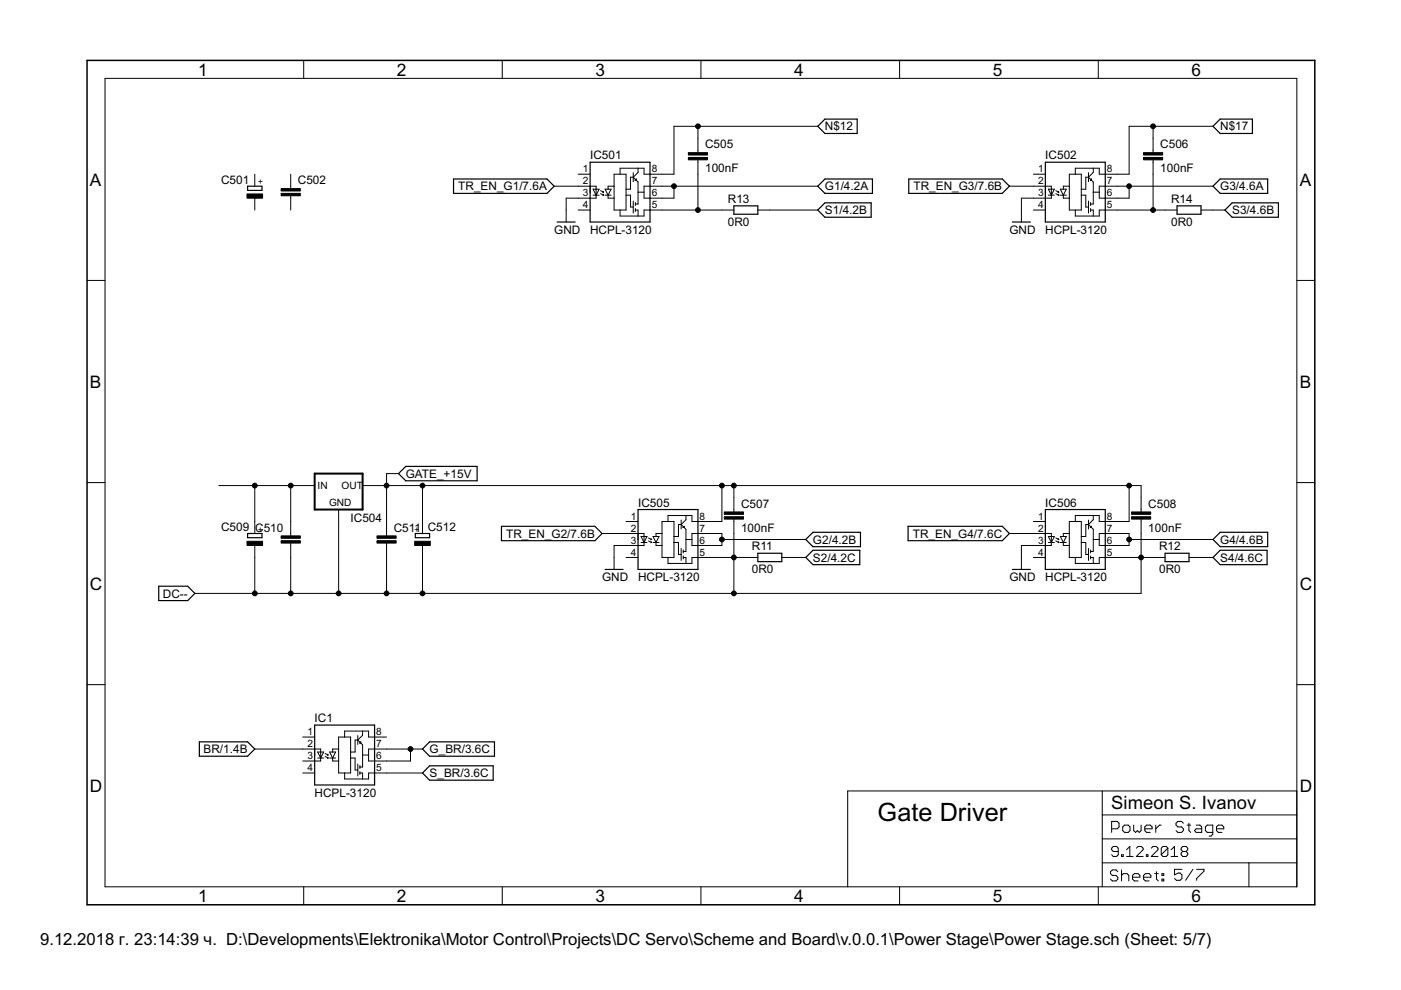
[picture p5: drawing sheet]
<svg xmlns="http://www.w3.org/2000/svg" width="297mm" height="210mm" viewBox="0 0 297 210" stroke-linecap="round" stroke-linejoin="round" font-family="sans-serif">
<g fill="#000" stroke="#000" stroke-width=".25">
<path d="M55.5 39.5v.9zM52.5 39.5h3zM96.2 38h19.8zM117.5 39.5l-1.5 1.5zM116 38l1.5 1.5zM125.1 34.4h12.7zM137.8 34.4v2.5zM137.8 36.9v2.6zM137.8 39.5v2.5zM173.4 39.5l1.5-1.5zM173.4 39.5l1.5 1.5zM174.9 25.3l-1.5 1.5z"/>
<path d="M173.4 26.8l1.5 1.5zM174.9 38h10.1zM174.9 25.3h6.8zM174.9 28.3h6.8zM181.7 25.3v3zM185 38v3zM192.7 38h19.8zM214 39.5l-1.5 1.5zM212.5 38l1.5 1.5zM221.6 34.4h12.7zM234.3 34.4v2.5zM234.3 36.9v2.6z"/>
<path d="M234.3 39.5v2.5zM257.2 39.5l1.5-1.5zM257.2 39.5l1.5 1.5zM257.2 26.8l1.5-1.5zM257.2 26.8l1.5 1.5zM258.7 38h10.1zM258.7 25.3h6.8zM258.7 28.3h6.8zM265.5 25.3v3zM268.8 38v3zM52.5 39.5v.9zM52.5 40.4h3z"/>
<path d="M96.2 38v3zM96.2 41h19.8zM118.1 47.1h3.8zM125.1 40.7v6.4zM125.1 34.4v6.3zM137.8 42v2.5zM137.8 44.5v2.6zM125.1 47.1h12.7zM155.6 43.6h5.1zM155.6 43.6v1.8zM155.6 45.4h5.1zM160.7 43.6v1.8z"/>
<path d="M173.4 44.5l1.5-1.5zM173.4 44.5l1.5 1.6zM174.9 41h10.1zM174.9 43h9.8zM174.9 46.1h9.8zM184.7 43v3.1zM192.7 38v3zM192.7 41h19.8zM214.7 47.1h3.8zM221.6 40.7v6.4zM221.6 34.4v6.3zM234.3 42v2.5z"/>
<path d="M234.3 44.5v2.6zM221.6 47.1h12.7zM249.6 43.6h5zM249.6 43.6v1.8zM249.6 45.4h5zM254.6 43.6v1.8zM258.7 41h10.1zM259.7 44.5l1.5-1.5zM259.7 44.5l1.5 1.6zM261.2 43h9.8zM261.2 46.1h9.8zM271 43v3.1z"/>
<path d="M86 98.9h15.2zM101.2 98.9v3zM52.5 113.1v.9zM52.5 114h3zM55.5 113.1v.9zM52.5 113.1h3zM84.5 100.4l1.5-1.5zM84.5 100.4l1.5 1.5zM86 101.9h15.2zM88.1 114h3zM88.1 113.1v.9zM88.1 113.1h3z"/>
<path d="M91.1 113.1v.9zM106.3 111.6v3zM106.3 114.6h19.8zM106.3 111.6h19.8zM127.7 113.1l-1.6 1.5zM126.1 111.6l1.6 1.5zM135.3 108h12.7zM135.3 108v6.4zM148 108v2.6zM148 110.6v2.5zM148 113.1v2.6zM148 115.7v2.5z"/>
<path d="M148 118.2v2.5zM160.7 117.3h5.1zM160.7 117.3v1.8zM160.7 119.1h5.1zM165.8 117.3v1.8zM170.8 114.4l1.6-1.5zM170.8 114.4l1.6 1.5zM170.8 118.2l1.6-1.5zM170.8 118.2l1.6 1.5zM172.4 112.9h10zM172.4 115.9h10zM172.4 116.7h9.9z"/>
<path d="M172.4 119.7h9.9zM182.3 116.7v3zM182.4 112.9v3zM192.5 111.6v3zM192.5 114.6h20zM192.5 111.6h20zM214 113.1l-1.5 1.5zM212.5 111.6l1.5 1.5zM221.6 108h12.7zM221.6 108v6.4zM234.3 108v2.6zM234.3 110.6v2.5z"/>
<path d="M234.3 113.1v2.6zM234.3 115.7v2.5zM234.3 118.2v2.5zM247 117.3h5.1zM247 117.3v1.8zM247 119.1h5.1zM252.1 117.3v1.8zM257.2 114.4l1.5-1.5zM257.2 114.4l1.5 1.5zM257.2 118.2l1.5-1.5zM257.2 118.2l1.5 1.5zM258.7 112.9h10.1z"/>
<path d="M258.7 115.9h10.1zM258.7 116.7h9.9zM258.7 119.7h9.9zM268.6 116.7v3zM268.8 112.9v3zM33.7 124.3v3zM33.7 127.3h6.1zM33.7 124.3h6.1zM39.8 127.3l1.5-1.5zM39.8 124.3l1.5 1.5zM128.3 120.7h3.8zM135.3 114.4v6.3z"/>
<path d="M135.3 120.7h12.7zM214.7 120.7h3.8zM221.6 114.4v6.3zM221.6 120.7h12.7zM42.3 157.3h10.2zM54 158.8l-1.5 1.5zM52.5 157.3l1.5 1.5zM66.7 153.7h12.7zM79.4 153.7v2.6zM79.4 156.3v2.5zM79.4 158.8v2.6zM91.1 157.3l-1.5 1.5z"/>
<path d="M89.6 158.8l1.5 1.5zM91.1 157.3h13.7zM104.8 157.3v3zM42.3 157.3v3zM42.3 160.3h10.2zM66.7 160.1v6.3zM66.7 153.7v6.4zM79.4 161.4v2.5zM79.4 163.9v2.5zM66.7 166.4h12.7zM91.1 162.4l-1.5 1.5zM89.6 163.9l1.5 1.5z"/>
<path d="M91.1 160.3h13.7zM91.1 162.4h13.5zM91.1 165.4h13.5zM104.6 162.4v3z"/>
</g>
<g fill="#000" stroke="#000" stroke-width=".21">
<path d="M22.3 16.6v171.4zM64.4 12.8v3.8zM106.5 12.8v3.8zM148.6 12.8v3.8zM190.7 12.8v3.8zM232.9 12.8v3.8zM22.3 16.6h252.7zM54 36.9v2.6zM61.6 36.9v2.6zM61.6 39.5v.5zM117.5 39.5h5.1zM122.6 36.9h2.5z"/>
<path d="M122.6 39.5h2.5zM125.1 39.5v1.2zM125.1 39.5h1.3zM128.9 39.5h1.3zM130.2 36.9v2.6zM130.2 36.9h1.3zM131.5 36.9h1.2zM131.5 35.7v1.2zM132.7 36.9v3.2zM133.7 37.6h.6zM134.3 37.6v.9zM134.3 37.6l.6 .6z"/>
<path d="M134.3 36.6v1zM134.6 38.2h.3zM134.9 38.2l.4 .4zM134.9 38v.2zM134.6 38.2l.3-.2zM135.3 35.7v.9zM135.3 36.6l-1 1zM131.5 35.7h3.8zM136.5 39.5h1.3zM136.5 35.7v1.2zM135.3 35.7h1.2zM136.5 36.9h1.3z"/>
<path d="M137.8 39.5h2.6zM137.8 36.9h2.6zM140.4 36.9h2.5zM140.4 39.5h2.5zM142.9 26.8v10.1zM142.9 26.8h5.1zM148 29.3v2.6zM148 34.4v2.5zM148 31.9v.5zM148 33.9v.5zM148 26.8v2.5zM148 26.8h25.4z"/>
<path d="M142.9 39.5h30.5zM214 39.5h5.1zM219.1 36.9h2.5zM219.1 39.5h2.5zM221.6 39.5v1.2zM221.6 39.5h1.3zM225.4 39.5h1.3zM226.7 36.9v2.6zM226.7 36.9h1.3zM228 36.9h1.3zM228 35.7v1.2zM229.3 36.9v3.2z"/>
<path d="M230.2 37.6h.6zM230.8 37.6v.9zM230.8 37.6l.6 .6zM230.8 36.6v1zM231.2 38.2h.2zM231.4 38.2l.4 .4zM231.4 38v.2zM231.4 38l-.2 .2zM231.8 35.7v.9zM231.8 36.6l-1 1zM228 35.7h3.8zM233.1 39.5h1.2z"/>
<path d="M233.1 35.7v1.2zM231.8 35.7h1.3zM233.1 36.9h1.2zM234.3 39.5h2.6zM234.3 36.9h2.6zM236.9 39.5h2.5zM236.9 36.9h2.5zM239.4 39.5v2.5zM239.4 26.8v10.1zM239.4 26.8h5.1zM244.5 29.3v2.6zM244.5 34.4v2.5z"/>
<path d="M244.5 31.9v.5zM244.5 33.9v.5zM244.5 26.8v2.5zM244.5 26.8h12.7zM244.5 36.9v7.6zM239.4 39.5h17.8zM18.5 59.5h3.8zM54 42v2.5zM61.6 42v2.5zM61.6 41.5v.5zM120 44.5v2.6zM120 42v2.5z"/>
<path d="M120 42h2.6zM122.6 42h2.5zM122.6 44.5h2.5zM125.1 42h1.3zM125.8 41.4h.6zM125.8 40.1h.6zM126.4 41.4v.6zM126.4 40.1h.6zM126.4 40.1v1.3zM126.4 39.5v.6zM125.8 40.1l.6 1.3zM126.4 41.4h.6z"/>
<path d="M127 40.1l-.6 1.3zM127.3 40.4l.7 .3zM127.3 41.1l.7 .3zM127.8 41.4h.2zM127.9 40.6l.1 .1zM127.8 40.8l.2-.1zM127.9 41.2l.1 .2zM128.3 41.4h.6zM128.3 40.1h.6zM128.3 40.1l.6 1.3zM128.9 40.1h.7zM128.9 39.5v.6z"/>
<path d="M128.9 41.4v.6zM128.9 42h1.3zM128.9 41.4h.7zM129.6 40.1l-.7 1.3zM130.2 42v2.5zM130.2 39.5v2.5zM130.2 44.5h1.3zM131.5 44.5v1.3zM132.7 40.1v1.3zM132.7 41.4v3.1zM131.5 44.5h1.2zM132.7 40.1h1z"/>
<path d="M133.7 41.4v2.5zM132.7 41.4h1zM133.7 37.6v2.5zM134.3 43.9v1.3zM134.3 42.6v1.3zM133.7 43.9h.6zM134.7 44.5v.4zM134.7 44.2v.3zM134.7 43.3v.3zM134.7 42.9v.4zM134.7 44.5h.6zM135.3 40.7v2.6z"/>
<path d="M135.3 44.5v1.3zM134.7 43.3h.6zM131.5 45.8h3.8zM135.3 38.6v2.1zM136.5 40.7v1.3zM136.5 39.5v1.2zM135.3 40.7h1.2zM136.5 44.5v1.3zM135.3 45.8h1.2zM136.5 42h1.3zM136.5 44.5h1.3zM137.8 44.5h2.6z"/>
<path d="M137.8 42h2.6zM140.4 42h2.5zM140.4 44.5h7.6zM142.9 39.5v2.5zM148 36.9v7.6zM153.1 44.5h2.5zM148 44.5h5.1zM160.7 44.5h2.5zM163.2 44.5h10.2zM216.6 44.5v2.6zM216.6 42v2.5zM216.6 42h2.5z"/>
<path d="M219.1 42h2.5zM219.1 44.5h2.5zM221.6 42h1.3zM222.3 41.4h.6zM222.3 40.1h.6zM222.9 41.4v.6zM222.9 40.1h.6zM222.9 40.1v1.3zM222.9 39.5v.6zM222.3 40.1l.6 1.3zM222.9 41.4h.6zM223.5 40.1l-.6 1.3z"/>
<path d="M223.9 40.4l.6 .3zM223.9 41.1l.6 .3zM224.3 41.4h.2zM224.4 40.6l.1 .1zM224.3 40.8l.2-.1zM224.4 41.2l.1 .2zM224.8 41.4h.6zM224.8 40.1h.6zM224.8 40.1l.6 1.3zM225.4 40.1h.7zM225.4 39.5v.6zM225.4 41.4v.6z"/>
<path d="M225.4 42h1.3zM225.4 41.4h.7zM226.1 40.1l-.7 1.3zM226.7 42v2.5zM226.7 39.5v2.5zM226.7 44.5h1.3zM228 44.5v1.3zM229.3 40.1v1.3zM229.3 41.4v3.1zM228 44.5h1.3zM229.3 40.1h.9zM230.2 41.4v2.5z"/>
<path d="M229.3 41.4h.9zM230.2 37.6v2.5zM230.8 43.9v1.3zM230.8 42.6v1.3zM230.2 43.9h.6zM231.2 44.5v.4zM231.2 44.2v.3zM231.2 43.3v.3zM231.2 42.9v.4zM231.2 44.5h.6zM231.8 40.7v2.6zM231.8 44.5v1.3z"/>
<path d="M231.2 43.3h.6zM228 45.8h3.8zM231.8 38.6v2.1zM233.1 40.7v1.3zM233.1 39.5v1.2zM231.8 40.7h1.3zM233.1 44.5v1.3zM231.8 45.8h1.3zM233.1 42h1.2zM233.1 44.5h1.2zM234.3 44.5h2.6zM234.3 42h2.6z"/>
<path d="M236.9 42h2.5zM244.5 44.5h2.5zM236.9 44.5h7.6zM247 44.5h2.6zM254.6 44.5h2.6zM257.2 44.5h2.5zM275 59.5h3.8zM18.5 102.3h3.8zM54 115.7v2.5zM54 110.6v2.5zM46.4 103h7.6zM54 103v7.6z"/>
<path d="M54 118.2v7.6zM61.6 110.6v2.5zM61.6 115.7v2.5zM61.6 113.1v.5zM61.6 115.1v.6zM61.6 103v7.6zM54 103h7.6zM61.6 118.2v7.6zM64.2 103h2.5zM61.6 103h2.6zM71.8 108v2.6zM71.8 110.6v15.2z"/>
<path d="M76.9 103h2.5zM82 110.6v2.5zM82 115.7v2.5zM82 113.1v.5zM82 115.1v.6zM82 100.4h2.5zM79.4 103h2.6zM82 103v7.6zM82 100.4v2.6zM82 118.2v7.6zM89.6 115.7v2.5zM89.6 110.6v2.5z"/>
<path d="M89.6 103v7.6zM82 103h7.6zM89.6 118.2v7.6zM127.7 113.1h5zM130.2 118.2v2.5zM130.2 115.7v2.5zM130.2 115.7h2.5zM132.7 110.6h2.6zM132.7 113.1h2.6zM132.7 115.7h2.6zM132.7 118.2h2.6zM135.3 115.7h1.2z"/>
<path d="M135.3 113.1v1.3zM135.9 115h.6zM135.9 113.7h.6zM136.5 115v.7zM136.5 113.7h.7zM136.5 113.7v1.3zM136.5 113.1v.6zM135.3 113.1h1.2zM135.9 113.7l.6 1.3zM136.5 115h.7zM137.2 113.7l-.7 1.3zM137.5 114.1l.6 .3z"/>
<path d="M137.5 114.7l.6 .3zM138 115.1l.2-.1zM138 114.2l.1 .2zM137.9 114.4h.2zM138.1 114.8l.1 .2zM138.5 115h.6zM138.5 113.7h.6zM138.5 113.7l.6 1.3zM139.1 113.7h.6zM139.1 113.1v.6zM139.1 113.1h1.3zM139.1 115v.7z"/>
<path d="M139.1 115.7h1.3zM139.1 115h.6zM139.7 113.7l-.6 1.3zM140.4 115.7v2.5zM140.4 113.1v2.6zM140.4 110.6v2.5zM140.4 110.6h1.2zM141.6 110.6h1.3zM140.4 118.2h1.2zM141.6 109.3v1.3zM141.6 118.2v1.3zM142.9 110.6v3.1z"/>
<path d="M142.9 113.7v1.3zM142.9 115v3.2zM141.6 118.2h1.3zM142.9 113.7h.9zM143.8 115v2.6zM142.9 115h.9zM143.8 111.2v2.5zM143.8 111.2h.6zM144.4 117.6v1.2zM144.4 116.3v1.3zM143.8 117.6h.6zM144.4 111.2v1z"/>
<path d="M144.4 111.2l.7 .6zM144.4 110.3v.9zM144.8 111.8h.3zM144.9 118.2v.3zM144.9 117.9v.3zM144.9 116.9v.3zM144.9 116.6v.3zM144.9 118.2h.5zM145.1 111.8l.3 .4zM145.1 111.6v.2zM144.8 111.8l.3-.2zM145.4 109.3v.9z"/>
<path d="M145.4 114.4v2.5zM145.4 118.2v1.3zM144.9 116.9h.5zM145.4 110.2l-1 1zM141.6 109.3h3.8zM141.6 119.5h3.8zM145.4 112.2v2.2zM146.7 114.4v1.3zM146.7 113.1v1.3zM146.7 113.1h1.3zM145.4 114.4h1.3zM146.7 109.3v1.3z"/>
<path d="M145.4 109.3h1.3zM146.7 118.2v1.3zM145.4 119.5h1.3zM146.7 115.7h1.3zM146.7 110.6h1.3zM146.7 118.2h1.3zM148 118.2h2.5zM148 115.7h2.5zM148 113.1h2.5zM148 110.6h2.5zM150.5 110.6h2.6zM150.5 113.1h2.6z"/>
<path d="M153.1 103v7.6zM89.6 103h63.5zM153.1 103h2.5zM153.1 113.1v1.3zM153.1 114.4v1.3zM150.5 115.7h2.6zM155.6 105.5v2.5zM155.6 110.6v2.5zM155.6 108v.5zM155.6 110.1v.5zM155.6 103v2.5zM155.6 103h83.8z"/>
<path d="M155.6 113.1v5.1zM150.5 118.2h5.1zM155.6 118.2v7.6zM158.1 118.2h2.6zM155.6 118.2h2.5zM165.8 118.2h2.5zM153.1 114.4h17.7zM168.3 118.2h2.5zM214 113.1h5.1zM216.6 118.2v2.5zM216.6 115.7v2.5zM216.6 115.7h2.5z"/>
<path d="M219.1 110.6h2.5zM219.1 113.1h2.5zM219.1 115.7h2.5zM219.1 118.2h2.5zM221.6 115.7h1.3zM221.6 113.1v1.3zM222.3 115h.6zM222.3 113.7h.6zM222.9 115v.7zM222.9 113.7h.6zM222.9 113.7v1.3zM222.9 113.1v.6z"/>
<path d="M221.6 113.1h1.3zM222.3 113.7l.6 1.3zM222.9 115h.6zM223.5 113.7l-.6 1.3zM223.9 114.1l.6 .3zM223.9 114.7l.6 .3zM224.3 115.1l.2-.1zM224.4 114.2l.1 .2zM224.3 114.4h.2zM224.4 114.8l.1 .2zM224.8 115h.6zM224.8 113.7h.6z"/>
<path d="M224.8 113.7l.6 1.3zM225.4 113.7h.7zM225.4 113.1v.6zM225.4 113.1h1.3zM225.4 115v.7zM225.4 115.7h1.3zM225.4 115h.7zM226.1 113.7l-.7 1.3zM226.7 115.7v2.5zM226.7 113.1v2.6zM226.7 110.6v2.5zM226.7 110.6h1.3z"/>
<path d="M228 110.6h1.3zM226.7 118.2h1.3zM228 109.3v1.3zM228 118.2v1.3zM229.3 110.6v3.1zM229.3 113.7v1.3zM229.3 115v3.2zM228 118.2h1.3zM229.3 113.7h.9zM230.2 115v2.6zM229.3 115h.9zM230.2 111.2v2.5z"/>
<path d="M230.2 111.2h.6zM230.8 117.6v1.2zM230.8 116.3v1.3zM230.2 117.6h.6zM230.8 111.2v1zM230.8 111.2l.6 .6zM230.8 110.3v.9zM231.2 111.8h.2zM231.2 118.2v.3zM231.2 117.9v.3zM231.2 116.9v.3zM231.2 116.6v.3z"/>
<path d="M231.2 118.2h.6zM231.4 111.8l.4 .4zM231.4 111.6v.2zM231.4 111.6l-.2 .2zM231.8 109.3v.9zM231.8 114.4v2.5zM231.8 118.2v1.3zM231.2 116.9h.6zM231.8 110.2l-1 1zM228 109.3h3.8zM228 119.5h3.8zM231.8 112.2v2.2z"/>
<path d="M233.1 114.4v1.3zM233.1 113.1v1.3zM233.1 113.1h1.2zM231.8 114.4h1.3zM233.1 109.3v1.3zM231.8 109.3h1.3zM233.1 118.2v1.3zM231.8 119.5h1.3zM233.1 115.7h1.2zM233.1 110.6h1.2zM233.1 118.2h1.2zM234.3 118.2h2.6z"/>
<path d="M234.3 115.7h2.6zM234.3 113.1h2.6zM234.3 110.6h2.6zM236.9 115.7h2.5zM239.4 114.4v1.3zM239.4 113.1v1.3zM236.9 113.1h2.5zM239.4 103h2.5zM239.4 103v7.6zM236.9 110.6h2.5zM241.9 105.5v2.5zM241.9 110.6v2.5z"/>
<path d="M241.9 108v.5zM241.9 110.1v.5zM241.9 103v2.5zM241.9 113.1v5.1zM236.9 118.2h5zM241.9 118.2v7.6zM244.5 118.2h2.5zM241.9 118.2h2.6zM252.1 118.2h2.5zM239.4 114.4h17.8zM254.6 118.2h2.6zM275 102.3h3.8z"/>
<path d="M41.3 125.8h12.7zM54 125.8h7.6zM61.6 125.8h10.2zM71.8 125.8h10.2zM82 125.8h7.6zM89.6 125.8h66zM155.6 125.8h86.3zM18.5 145.2h3.8zM64.2 156.3h2.5zM64.2 158.8h2.5zM54 158.8h10.2zM66.7 158.8v1.3z"/>
<path d="M67.4 159.4h.6zM68 159.4h.6zM68 158.8v.6zM66.7 158.8h1.3zM68.6 159.4l-.6 1.3zM68.9 159.8l.7 .3zM69.5 159.9l.1 .2zM69.9 159.4h.6zM70.5 159.4h.7zM70.5 158.8v.6zM70.5 158.8h1.3zM71.2 159.4l-.7 1.3z"/>
<path d="M71.8 156.3v2.5zM71.8 156.3h1.3zM73.1 156.3h1.2zM73.1 155v1.3zM74.3 156.3v3.1zM74.3 159.4v1.3zM74.3 159.4h1zM75.3 156.9v2.5zM75.3 156.9h.6zM75.9 156.9v1zM75.9 156.9l.6 .6zM75.9 156v.9z"/>
<path d="M76.2 157.5h.3zM76.5 157.5l.4 .4zM76.5 157.3v.2zM76.5 157.3l-.3 .2zM76.9 155v.9zM76.9 155.9l-1 1zM73.1 155h3.8zM78.1 158.8h1.3zM78.1 155v1.3zM76.9 155h1.2zM78.1 156.3h1.3zM79.4 158.8h2.6z"/>
<path d="M79.4 156.3h2.6zM82 158.8h5zM87 158.8v2.6zM87 158.8h2.6zM275 145.2h3.8zM64.2 161.4h2.5zM64.2 163.9h2.5zM66.7 161.4h1.3zM67.4 160.7h.6zM68 160.7v.7zM68 159.4v1.3zM67.4 159.4l.6 1.3z"/>
<path d="M68 160.7h.6zM68.9 160.4l.7 .3zM69.4 160.8l.2-.1zM69.4 160.2l.2-.1zM69.5 160.5l.1 .2zM69.9 160.7h.6zM69.9 159.4l.6 1.3zM70.5 160.7v.7zM70.5 161.4h1.3zM70.5 160.7h.7zM71.8 161.4v2.5zM71.8 158.8v2.6z"/>
<path d="M71.8 163.9h1.3zM73.1 163.9v1.3zM74.3 160.7v3.2zM73.1 163.9h1.2zM75.3 160.7v2.6zM74.3 160.7h1zM75.9 163.3v1.2zM75.9 162v1.3zM75.3 163.3h.6zM76.3 163.9v.3zM76.3 163.6v.3zM76.3 162.6v.3z"/>
<path d="M76.3 162.3v.3zM76.3 163.9h.6zM76.9 160.1v2.5zM76.9 163.9v1.3zM76.3 162.6h.6zM73.1 165.2h3.8zM76.9 157.9v2.2zM78.1 160.1v1.3zM78.1 158.8v1.3zM76.9 160.1h1.2zM78.1 163.9v1.3zM76.9 165.2h1.2z"/>
<path d="M78.1 161.4h1.3zM78.1 163.9h1.3zM79.4 163.9h2.6zM79.4 161.4h2.6zM82 161.4h5zM82 163.9h7.6zM179.7 167.7h54zM233.7 167.7h41.3zM233.7 177.9h41.3zM233.7 172.8v5.1zM233.7 172.8h41.3zM233.7 167.7v5.1z"/>
<path d="M235.7 174.2v2.3zM235.7 174.2h1.2zM235.7 179.8v.4zM236 179.5l-.3 .3zM236 179.5h.7zM236.9 174.2l.4 .3zM235.7 175.7h1.2zM236.7 179.5l.4 .3zM237.3 174.5v.8zM237.3 175.3l-.4 .4zM238 175.3v.8zM238 176.1l.4 .4z"/>
<path d="M238.4 176.5h.8zM238 175.3l.4-.4zM239.2 176.5l.4-.4zM238.4 174.9h.8zM239.5 179.5v2.1zM239.6 175.3v.8zM239.2 174.9l.4 .4zM240.4 174.9v1.2zM240.4 176.1l.4 .4zM240.8 176.5l.4-.4zM241.2 176.1l.3 .4zM241.3 179.5l-.4 .3z"/>
<path d="M241.5 176.5l.4-.4zM241.9 174.9v1.2zM241.3 179.5h.7zM242 179.5l.4 .3zM242.7 175.3v.8zM242.7 175.3l.4-.4zM242.7 176.1l.4 .4zM243.1 174.9h.8zM243.1 176.5h.8zM243.9 174.9l.4 .4zM244.3 175.3v.4zM242.7 175.7h1.6z"/>
<path d="M244.5 179.5l-.4 .3zM245 174.9v1.6zM245 175.7l.8-.8zM244.5 179.5h.7zM245.2 179.5l.3 .3zM245.8 174.9h.4zM246.5 179.5l-.3 .3zM246.5 179.5h.8zM247.3 179.5l.3 .3zM247.6 179.8v1.4zM249 179.5v2.1zM249.3 174.5v.4z"/>
<path d="M249.3 174.9l.4 .4zM249.3 174.5l.4-.3zM249.7 175.3h.8zM249.3 176.1l.4 .4zM250.8 179.5l-.4 .3zM249.7 174.2h.8zM250.5 175.3l.4 .4zM249.7 176.5h.8zM250.8 179.5h.7zM250.5 174.2l.4 .3zM250.9 175.7v.4zM250.9 176.1l-.4 .4z"/>
<path d="M251.5 179.5l.3 .3zM251.7 174.9h.8zM251.8 179.8v.4zM252.1 174.5v1.6zM252.1 176.1l.4 .4zM253.2 176.1l.4-.4zM253.6 174.9h.8zM253.2 176.1l.4 .4zM253.6 175.7h1.2zM254.4 174.9l.4 .4zM254.8 175.3v1.2zM253.6 176.5h1.2z"/>
<path d="M255.6 175.3v.8zM255.6 176.1l.4 .4zM255.6 175.3l.4-.4zM256 176.5h1.1zM256.3 177.3h.5zM256.8 177.3l.3-.4zM257.1 174.9v2zM256 174.9h1.1zM257.9 175.3v.8zM257.9 175.3l.4-.4zM257.9 176.1l.4 .4zM258.3 174.9h.8z"/>
<path d="M258.3 176.5h.8zM259.1 174.9l.4 .4zM259.5 175.3v.4zM257.9 175.7h1.6zM275 172.8v5.1zM275 167.7v5.1zM22.3 188h252.7zM64.4 188v3.8zM106.5 188v3.8zM148.6 188v3.8zM179.7 167.7v20.3zM190.7 188v3.8z"/>
<path d="M232.9 188v3.8zM233.7 182.9v5.1zM233.7 177.9v5zM235.4 184.8v.4zM235.4 185.2l.4 .4zM235.7 181.2l.3 .4zM235.7 180.2l.3 .3zM235.4 184.8l.4-.4zM235.8 185.6h.8zM235.4 186.4l.4 .4zM236 181.6h.7zM236 180.5h1.1z"/>
<path d="M235.8 184.4h.8zM236.6 185.6l.4 .4zM235.8 186.8h.8zM237.1 181.2l-.4 .4zM236.6 184.4l.4 .4zM237 186v.4zM237 186.4l-.4 .4zM237.1 179.8v1.4zM237.8 181.2v.4zM237.8 181.2h.3zM237.8 184.4v2.4zM237.8 185.6l.4-.4z"/>
<path d="M238.1 181.2v.4zM237.8 181.6h.3zM238.2 185.2h.8zM238.8 180.2l.7-.7zM238.8 181.6h1.4zM239 185.2l.3 .4zM239.3 185.6v1.2zM240.1 185.6v.8zM240.1 185.6l.4-.4zM240.1 186.4l.4 .4zM240.5 185.2h.8zM240.9 181.6l1.5-1.4z"/>
<path d="M240.5 186.8h.8zM241.3 185.2l.4 .4zM241.7 185.6v.4zM240.1 186h1.6zM240.9 181.6h1.5zM242.4 179.8v.4zM242.5 185.6v.8zM242.5 185.6l.3-.4zM242.5 186.4l.3 .4zM242.8 185.2h.8zM243.1 181.2v.4zM243.1 181.2h.3z"/>
<path d="M243.4 181.2v.4zM243.1 181.6h.3zM242.8 186.8h.8zM243.6 185.2l.4 .4zM244 185.6v.4zM242.5 186h1.5zM244.1 181.6l1.4-1.4zM244.8 185.2h.8zM245.2 184.8v1.6zM245.2 186.4l.4 .4zM244.1 181.6h1.4zM245.5 179.8v.4z"/>
<path d="M246.2 179.8v1.4zM246.2 181.2l1.4-1.4zM246.4 185.2h.3zM246.4 185.2v.4zM246.4 186.4h.3zM246.4 186.4v.4zM246.2 181.2l.3 .4zM246.7 185.2v.4zM246.4 185.6h.3zM246.7 186.4v.4zM246.4 186.8h.3zM246.5 181.6h.8z"/>
<path d="M247.6 181.2l-.3 .4zM248.3 180.2l.7-.7zM248.3 181.6h1.4zM249 184.3v1.2zM249 185.5l.8-.4zM249 186.3l.4 .3zM249.8 185.1h.4zM250.2 185.1l.4 .4zM249.4 186.6h.8zM250.4 180.9v.3zM250.8 180.5l-.4 .4zM250.4 179.8v.4z"/>
<path d="M249 184.3h1.6zM250.6 185.5v.8zM250.2 186.6l.4-.3zM250.4 181.2l.4 .4zM250.4 180.2l.4 .3zM250.8 180.5h.7zM252.9 184.3l-1.5 2.3zM251.5 180.5l.3 .4zM250.8 181.6h.7zM251.8 180.2l-.3 .3zM251.8 180.9v.3zM251.8 181.2l-.3 .4z"/>
<path d="M253.7 184.3h1.6zM253.7 186.3v.3zM255.3 184.3v.4zM255.3 184.7l-1.6 1.6zM264.8 182.9v5.1zM264.8 182.9h10.2zM233.7 182.9h31.1zM275 182.9v5.1zM275 177.9v5zM275 16.6v171.4z"/>
<circle cx="142.9" cy="39.5" r=".51"/>
<circle cx="148" cy="26.8" r=".51"/>
<circle cx="239.4" cy="39.5" r=".51"/>
<circle cx="244.5" cy="26.8" r=".51"/>
<circle cx="148" cy="44.5" r=".51"/>
<circle cx="244.5" cy="44.5" r=".51"/>
<circle cx="54" cy="103" r=".51"/>
<circle cx="61.6" cy="103" r=".51"/>
<circle cx="82" cy="103" r=".51"/>
<circle cx="89.6" cy="103" r=".51"/>
<circle cx="153.1" cy="103" r=".51"/>
<circle cx="153.1" cy="114.4" r=".51"/>
<circle cx="155.6" cy="118.2" r=".51"/>
<circle cx="155.6" cy="103" r=".51"/>
<circle cx="239.4" cy="114.4" r=".51"/>
<circle cx="239.4" cy="103" r=".51"/>
<circle cx="241.9" cy="118.2" r=".51"/>
<circle cx="54" cy="125.8" r=".51"/>
<circle cx="61.6" cy="125.8" r=".51"/>
<circle cx="71.8" cy="125.8" r=".51"/>
<circle cx="82" cy="125.8" r=".51"/>
<circle cx="89.6" cy="125.8" r=".51"/>
<circle cx="155.6" cy="125.8" r=".51"/>
<circle cx="87" cy="158.8" r=".51"/>
</g>
<path d="M18.5 12.8v179zM18.5 12.8h260.3zM18.5 191.8h260.3zM278.8 12.8v179z" fill="#000" stroke="#000" stroke-width=".32"/>
<g fill="#000" stroke="#000" stroke-width=".21">
<path d="M59.6 40h4.1v.5h-4.1zM145.9 33.4h4.1v.5h-4.1zM145.9 32.4h4.1v.5h-4.1zM242.4 33.4h4.1v.5h-4.1zM242.4 32.4h4.1v.5h-4.1zM52.4 41.1h3.3v.9h-3.3zM59.6 41h4.1v.5h-4.1zM52.4 114.8h3.3v.9h-3.3zM59.6 114.6h4.1v.5h-4.1zM59.6 113.6h4.1v.5h-4.1zM79.9 114.6h4.1v.5h-4.1zM79.9 113.6h4.1v.5h-4.1z"/>
<path d="M87.9 114.8h3.3v.9h-3.3zM153.6 109.6h4v.5h-4zM153.6 108.5h4v.6h-4zM239.9 109.6h4.1v.5h-4.1zM239.9 108.5h4.1v.6h-4.1z"/>
</g>
<path d="M66.7 108h10.2zM66.7 100.4v7.6zM76.9 100.4v7.6zM66.7 100.4h10.2z" fill="#000" stroke="#000" stroke-width=".42"/>
<text font-size="6" x="186.1" y="174.1">Gate Driver</text>
<text font-size="4.4" x="235.6" y="171.5">Simeon S. Ivanov</text>
<g font-size="4.1">
<text x="42" y="16">1</text>
<text x="84.1" y="16">2</text>
<text x="126.3" y="16">3</text>
<text x="168.4" y="16">4</text>
<text x="210.5" y="16">5</text>
<text x="252.6" y="16">6</text>
<text x="19.1" y="39.3">A</text>
<text x="275.6" y="39.3">A</text>
<text x="19.1" y="82.2">B</text>
<text x="275.6" y="82.2">B</text>
<text x="19.1" y="125">C</text>
<text x="275.6" y="125">C</text>
<text x="19.1" y="167.9">D</text>
<text x="275.6" y="167.9">D</text>
<text x="42" y="191.2">1</text>
<text x="84.1" y="191.2">2</text>
<text x="126.3" y="191.2">3</text>
<text x="168.4" y="191.2">4</text>
<text x="210.5" y="191.2">5</text>
<text x="252.6" y="191.2">6</text>
</g>
<text font-size="4" x="8.5" y="200.4">9.12.2018 г. 23:14:39 ч. D:\Developments\Elektronika\Motor Control\Projects\DC Servo\Scheme and Board\v.0.0.1\Power Stage\Power Stage.sch (Sheet: 5/7)</text>
<g font-size="2.8">
<text x="174.9" y="27.7">N$12</text>
<text x="258.7" y="27.7">N$17</text>
<text x="125.1" y="33.8">IC501</text>
<text x="149.5" y="31.5">C505</text>
<text x="221.6" y="33.8">IC502</text>
<text x="246" y="31.5">C506</text>
<text x="46.9" y="39">C501</text>
<text x="63.2" y="39.1">C502</text>
<text x="97.2" y="40.4">TR_EN_G1/7.6A</text>
<text x="149.5" y="36.5">100nF</text>
<text x="174.9" y="40.4">G1/4.2A</text>
<text x="193.7" y="40.4">TR_EN_G3/7.6B</text>
<text x="246" y="36.5">100nF</text>
<text x="258.7" y="40.4">G3/4.6A</text>
<text x="154.3" y="47.8">0R0</text>
<text x="154.3" y="43">R13</text>
<text x="174.9" y="45.4">S1/4.2B</text>
<text x="248.3" y="47.8">0R0</text>
<text x="248.3" y="43">R14</text>
<text x="261.2" y="45.4">S3/4.6B</text>
<text x="117.5" y="49.6">GND</text>
<text x="125.1" y="49.6">HCPL-3120</text>
<text x="214" y="49.6">GND</text>
<text x="221.6" y="49.6">HCPL-3120</text>
<text x="86" y="101.3">GATE_+15V</text>
<text x="135.3" y="107.4">IC505</text>
<text x="157.1" y="107.7">C507</text>
<text x="221.6" y="107.4">IC506</text>
<text x="243.5" y="107.7">C508</text>
<text x="46.9" y="112.6">C509</text>
<text x="54.1" y="112.7">C510</text>
<text x="74.3" y="110.6">IC504</text>
<text x="83.5" y="112.7">C511</text>
<text x="90.7" y="112.6">C512</text>
<text x="107.3" y="114">TR_EN_G2/7.6B</text>
<text x="157.1" y="112.7">100nF</text>
<text x="193.5" y="114">TR_EN_G4/7.6C</text>
<text x="243.5" y="112.7">100nF</text>
<text x="159.4" y="116.7">R11</text>
<text x="172.4" y="115.3">G2/4.2B</text>
<text x="172.4" y="119.1">S2/4.2C</text>
<text x="245.8" y="116.7">R12</text>
<text x="258.7" y="115.3">G4/4.6B</text>
<text x="258.7" y="119.1">S4/4.6C</text>
<text x="127.7" y="123.3">GND</text>
<text x="135.3" y="123.3">HCPL-3120</text>
<text x="159.4" y="121.5">0R0</text>
<text x="214" y="123.3">GND</text>
<text x="221.6" y="123.3">HCPL-3120</text>
<text x="245.8" y="121.5">0R0</text>
<text x="34.5" y="126.7">DC--</text>
<text x="66.7" y="153.1">IC1</text>
<text x="43.2" y="159.7">BR/1.4B</text>
<text x="91.1" y="159.7">G_BR/3.6C</text>
<text x="91.1" y="164.8">S_BR/3.6C</text>
<text x="66.7" y="169">HCPL-3120</text>
</g>
<g font-size="2.4">
<text x="123.6" y="36.6">1</text>
<text x="123.6" y="39.1">2</text>
<text x="123.6" y="41.6">3</text>
<text x="138.2" y="41.6">6</text>
<text x="138.2" y="39.1">7</text>
<text x="138.2" y="36.6">8</text>
<text x="220.1" y="36.6">1</text>
<text x="220.1" y="39.1">2</text>
<text x="220.1" y="41.6">3</text>
<text x="234.7" y="41.6">6</text>
<text x="234.7" y="39.1">7</text>
<text x="234.7" y="36.6">8</text>
<text x="123.6" y="44.2">4</text>
<text x="138.2" y="44.2">5</text>
<text x="220.1" y="44.2">4</text>
<text x="234.7" y="44.2">5</text>
<text x="67.3" y="103.6">IN</text>
<text x="69.8" y="107.3">GND</text>
<text x="72.4" y="103.6">OUT</text>
<text x="133.7" y="110.2">1</text>
<text x="133.7" y="112.8">2</text>
<text x="148.3" y="112.8">7</text>
<text x="148.3" y="110.2">8</text>
<text x="220.1" y="110.2">1</text>
<text x="220.1" y="112.8">2</text>
<text x="234.7" y="112.8">7</text>
<text x="234.7" y="110.2">8</text>
<text x="133.7" y="115.3">3</text>
<text x="133.7" y="117.8">4</text>
<text x="148.3" y="117.8">5</text>
<text x="148.3" y="115.3">6</text>
<text x="220.1" y="115.3">3</text>
<text x="220.1" y="117.8">4</text>
<text x="234.7" y="117.8">5</text>
<text x="234.7" y="115.3">6</text>
<text x="65.2" y="155.9">1</text>
<text x="79.8" y="155.9">8</text>
<text x="65.2" y="158.5">2</text>
<text x="65.2" y="161">3</text>
<text x="79.8" y="161">6</text>
<text x="79.8" y="158.5">7</text>
<text x="65.2" y="163.5">4</text>
<text x="79.8" y="163.5">5</text>
</g>
<g font-size="2">
<text x="55.9" y="39.1" transform="rotate(-90 55.9 39.1)">+</text>
<text x="55.9" y="112.7" transform="rotate(-90 55.9 112.7)">+</text>
<text x="89" y="112.7" transform="rotate(-90 89 112.7)">+</text>
</g>
</svg>
